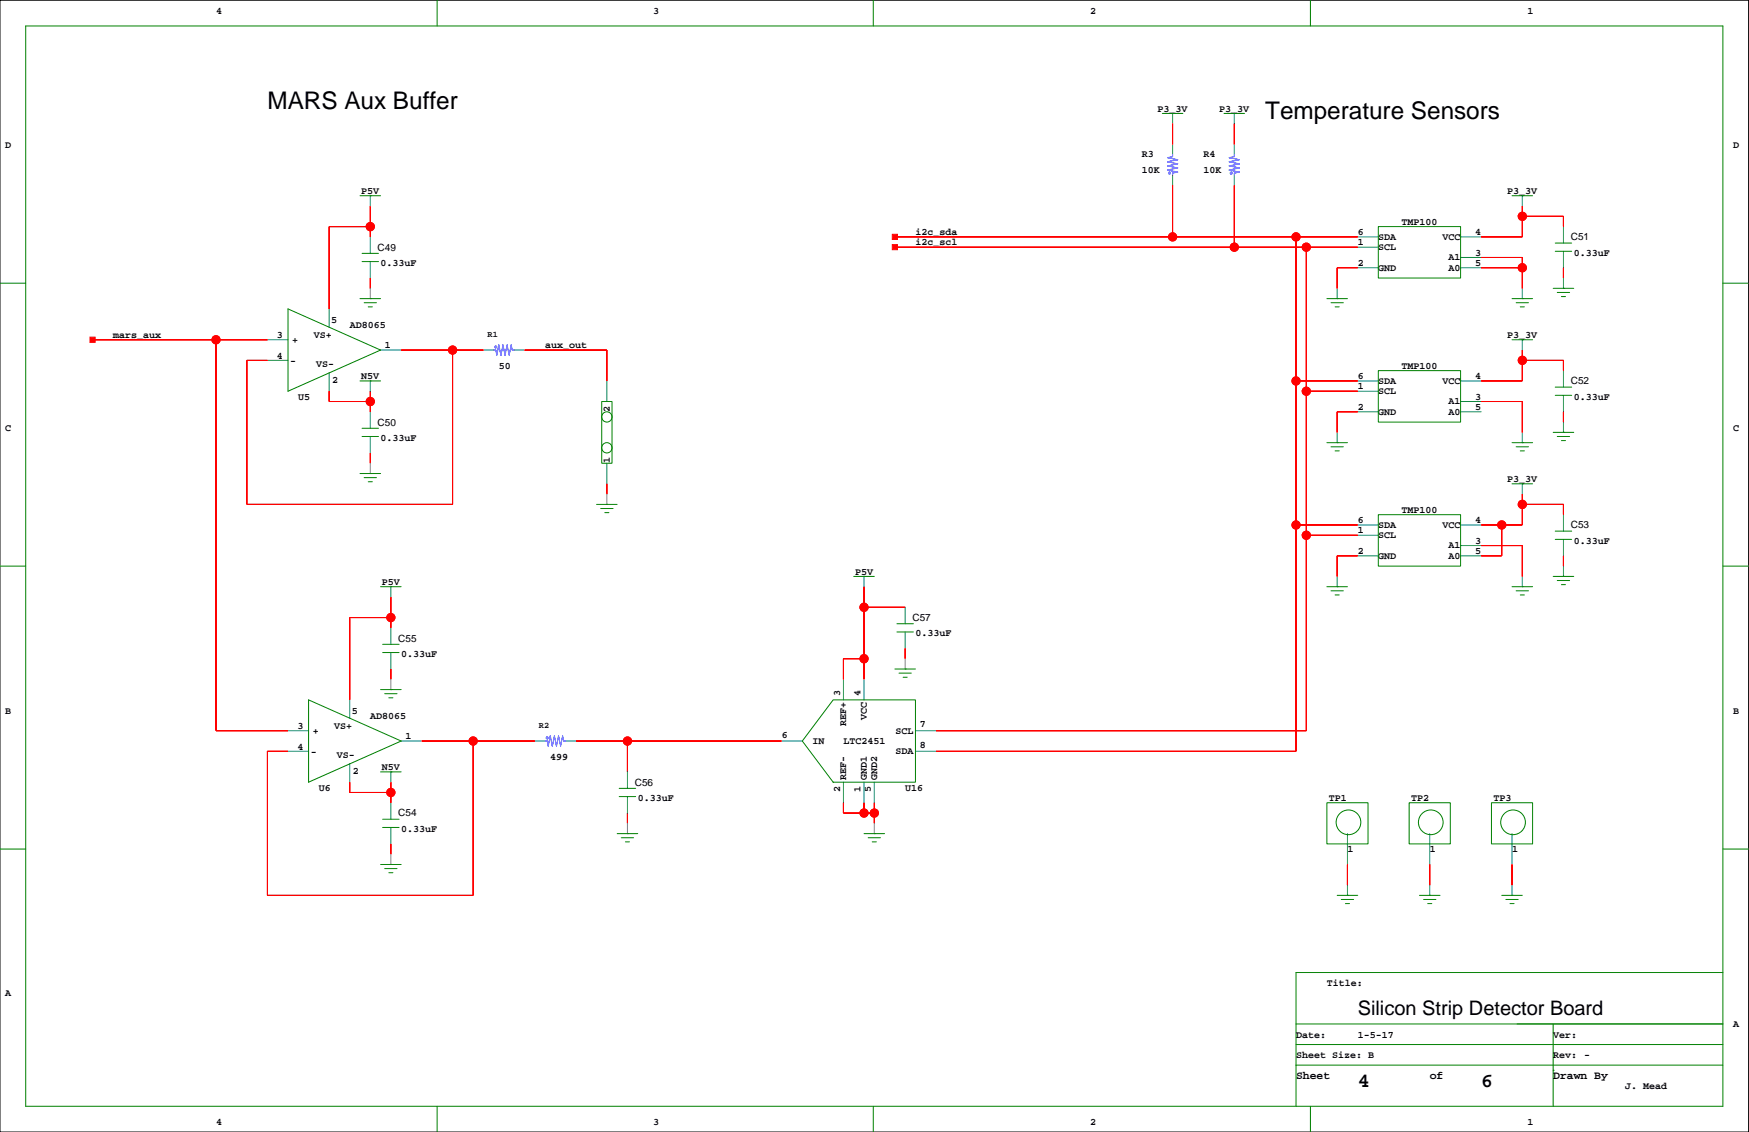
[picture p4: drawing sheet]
<svg xmlns="http://www.w3.org/2000/svg" width="432mm" height="279mm" viewBox="0 0 432 279" stroke-linecap="round" stroke-linejoin="round" font-family="sans-serif">
<path d="M0 .1h431.7v279.3h-431.7z" fill="none" stroke="#000" stroke-width=".25"/>
<g fill="none" stroke="#008080" stroke-width=".25">
<path d="M289.5 28v2.5M289.5 35.6v2.6M304.7 28v2.5M304.7 35.6v2.6M91.4 48.3v2.6M91.4 58.5v4M289.5 43.2v2.6M304.7 43.2v2.6M335.2 58.5h5.1M360.6 58.5h5.1M375.8 48.3v2.6M386 55.9v4.1"/>
<path d="M81.3 76.2v4.6M91.4 64.6v4M330.1 71.2v2.5M335.2 61h5.1M335.2 66.1h5.1M360.6 66.1h5.1M360.6 63.5h5.1M375.8 71.2v2.5M386 62v4.1M386 68.6v2.6M66 88.9h5.1M66 83.9h5.1"/>
<path d="M81.3 92v4.6M91.4 94v2.6M94 86.4h5M119.4 86.4h2.5M127 86.4h2.5M149.8 94v5.1M335.2 96.6h5.1M335.2 94h5.1M360.6 94h5.1M360.6 99.1h5.1M375.8 83.9v2.5M386 91.5v4"/>
<path d="M386 97.6v4M91.4 101.6v4.1M91.4 107.7v4.1M149.8 114.3v5.1M330.1 106.7v2.6M335.2 101.6h5.1M360.6 101.6h5.1M375.8 106.7v2.6M375.8 119.4v2.6M386 104.2v2.5M335.2 132.1h5.1M335.2 129.6h5.1"/>
<path d="M335.2 137.2h5.1M360.6 129.6h5.1M360.6 137.2h5.1M360.6 134.7h5.1M386 127v4.1M386 133.1v4.1M386 139.7v2.6M96.5 144.8v2.5M96.5 155v4M213.3 142.3v2.5M223.5 149.9v4.1M223.5 156v4"/>
<path d="M330.1 142.3v2.5M375.8 142.3v2.5M86.3 172.7v4.6M96.5 161.1v4M208.2 167.7v5M213.3 167.7v5M71.1 185.4h5.1M71.1 180.4h5.1M86.3 188.5v4.6M96.5 190.5v2.6M96.5 198.1v4.1M99 182.9h5.1"/>
<path d="M132.1 182.9h2.5M139.7 182.9h2.5M154.9 190.5v4.1M154.9 196.6v4.1M193 182.9h5.1M208.2 193.1v5M213.3 193.1v5M215.9 193.1v5M226 185.4h5.1M226 180.4h5.1M96.5 204.2v4.1M332.7 205.8v7.6"/>
<path d="M332.7 218.5v2.5M353 205.8v7.6M353 218.5v2.5M373.3 205.8v7.6M373.3 218.5v2.5"/>
</g>
<g fill="none" stroke="#008000" stroke-width=".25">
<path d="M6.3 6.4h419.1v266.7h-419.1zM107.9 .1v6.3M215.6 .1v6.3M323.5 .1v6.3M287 28h5M289.5 28h.1M302.2 28h5.1M304.7 28h.1M88.9 48.3h5.1M91.4 48.3h.1M340.3 55.9h20.3v12.7h-20.3zM373.3 48.3h5.1"/>
<path d="M375.8 48.3h.1M384 60h4M0 69.9h6.3M71.1 76.2l22.9 10.2-22.9 10.2zM88.9 73.7h5.1M89.4 64.6h4.1M89.4 62.5h4.1M89.9 74.7h3M90.9 75.7h1M91.4 73.7h.1M327.6 73.7h5.1M328.6 74.7h3"/>
<path d="M329.6 75.7h1M330.1 73.7h.1M373.3 73.7h5.1M374.3 74.7h3.1M375.3 75.7h1M375.8 73.7h.1M383.5 71.2h5M384 62h4M384.5 72.2h3M385.5 73.2h1M386 71.2h.1M425.4 69.9h6.3"/>
<path d="M88.9 94h5.1M91.4 94h.1M148.6 99.1h2.5v15.2h-2.5zM340.3 91.5h20.3v12.7h-20.3zM373.3 83.9h5.1M375.8 83.9h.1M384 97.6h4M384 95.5h4M88.9 116.9h5.1M89.4 107.7h4.1M89.4 105.7h4.1M89.9 117.9h3"/>
<path d="M90.9 118.9h1M91.4 116.9h.1M149.8 109.3h.1M327.6 109.3h5.1M328.6 110.3h3M329.6 111.3h1M330.1 109.3h.1M373.3 109.3h5.1M373.3 119.4h5.1M374.3 110.3h3.1M375.3 111.3h1M375.8 109.3h.1"/>
<path d="M375.8 119.4h.1M383.5 106.7h5M384.5 107.7h3M385.5 108.8h1M386 106.7h.1M0 139.7h6.3M147.3 124.5h5.1M148.3 125.5h3M149.3 126.5h1M149.8 124.5h.1M340.3 127h20.3v12.7h-20.3zM384 133.1h4"/>
<path d="M384 131.1h4M425.4 139.7h6.3M94 144.8h5M94.5 159h4M96.5 144.8h.1M210.8 142.3h5.1M213.3 142.3h.1M221.4 156h4.1M221.4 154h4.1M327.6 144.8h5.1M328.6 145.8h3M329.6 146.8h1"/>
<path d="M330.1 144.8h.1M373.3 144.8h5.1M374.3 145.8h3.1M375.3 146.8h1M375.8 144.8h.1M383.5 142.3h5M384.5 143.3h3M385.5 144.3h1M386 142.3h.1M76.2 172.7l22.8 10.2-22.8 10.2zM94 170.2h5M94.5 161.1h4"/>
<path d="M95 171.2h3M96 172.2h1M96.5 170.2h.1M205.7 172.7h20.3v20.4h-20.3l-7.6-10.2zM220.9 165.1h5.1M221.9 166.1h3.1M223 167.2h1M223.5 165.1h.1M94 190.5h5M96.5 190.5h.1M152.9 196.6h4M152.9 194.6h4"/>
<path d="M327.6 198.1h10.1v10.2h-10.1zM347.9 198.1h10.2v10.2h-10.2zM368.2 198.1h10.2v10.2h-10.2zM0 209.6h6.3M94 213.4h5M94.5 204.2h4M94.5 202.2h4M95 214.4h3M96 215.4h1M96.5 213.4h.1M152.4 205.8h5M153.4 206.8h3"/>
<path d="M154.4 207.8h1M154.9 205.8h.1M213.3 205.8h5.1M214.3 206.8h3.1M215.3 207.8h1.1M215.9 205.8h.1M425.4 209.6h6.3M330.1 221h5.1M331.1 222h3.1M332.2 223h1M332.7 221h.1M350.4 221h5.1"/>
<path d="M351.5 222h3M352.5 223h1M353 221h.1M370.8 221h5M371.8 222h3M372.8 223h1M373.3 221h.1M320 257.8h105.4M320 252.7h105.4M383.5 252.7v20.4M425.4 240h-105.4v33.1M107.9 273.1v6.3"/>
<path d="M215.6 273.1v6.3M320 262.9h105.4M323.5 273.1v6.3M383.5 264.2h.1"/>
<circle cx="149.8" cy="110.5" r="1.27"/>
<circle cx="149.8" cy="102.9" r="1.27"/>
<circle cx="332.9" cy="203" r="3"/>
<circle cx="353.2" cy="203" r="3"/>
<circle cx="373.5" cy="203" r="3"/>
</g>
<g fill="none" stroke="#00f" stroke-width=".25">
<path d="M289.5 38.2v.5l-1.3 .2 2.6 .5-2.6 .5 2.6 .5-2.6 .5 2.6 .6-2.6 .5 2.6 .5-1.3 .2v.5M304.7 38.2v.5l-1.2 .2 2.5 .5-2.5 .5 2.5 .5-2.5 .5 2.5 .6-2.5 .5 2.5 .5-1.3 .2v.5M121.9 86.4h.5l.3 1.3 .5-2.6 .5 2.6 .5-2.6 .5 2.6 .5-2.6 .5 2.6 .5-2.6 .3 1.3h.5M134.6 182.9h.5l.3 1.3 .5-2.6 .5 2.6 .5-2.6 .5 2.6 .5-2.6 .5 2.6 .5-2.6 .3 1.3h.5"/>
<circle cx="288.7" cy="42.7" r=".25"/>
<circle cx="304" cy="42.7" r=".25"/>
<circle cx="122.4" cy="85.6" r=".25"/>
<circle cx="135.1" cy="182.1" r=".25"/>
</g>
<g fill="#f00" stroke="#f00" stroke-width=".25">
<path d="M91.4 68.6v2.6z" fill-rule="evenodd"/>
<path d="M91.4 111.8v2.5z" fill-rule="evenodd"/>
<path d="M149.8 119.4v2.6z" fill-rule="evenodd"/>
<path d="M375.8 63.5v2.6z" fill-rule="evenodd"/>
<path d="M365.7 63.5h10.1z" fill-rule="evenodd"/>
<path d="M365.7 66.1h10.1z" fill-rule="evenodd"/>
<path d="M375.8 66.1v5.1z" fill-rule="evenodd"/>
<path d="M386 66.1v2.5z" fill-rule="evenodd"/>
<path d="M330.1 66.1h5.1z" fill-rule="evenodd"/>
<path d="M330.1 66.1v5.1z" fill-rule="evenodd"/>
<path d="M375.8 99.1v7.6z" fill-rule="evenodd"/>
<path d="M365.7 99.1h10.1z" fill-rule="evenodd"/>
<path d="M386 101.6v2.6z" fill-rule="evenodd"/>
<path d="M330.1 101.6h5.1z" fill-rule="evenodd"/>
<path d="M330.1 101.6v5.1z" fill-rule="evenodd"/>
<path d="M365.7 134.7h10.1z" fill-rule="evenodd"/>
<path d="M375.8 134.7v7.6z" fill-rule="evenodd"/>
<path d="M386 137.2v2.5z" fill-rule="evenodd"/>
<path d="M330.1 137.2v5.1z" fill-rule="evenodd"/>
<path d="M330.1 137.2h5.1z" fill-rule="evenodd"/>
<path d="M386 53.4v2.5z" fill-rule="evenodd"/>
<path d="M375.8 53.4h10.2z" fill-rule="evenodd"/>
<path d="M375.8 53.4v5.1z" fill-rule="evenodd"/>
<path d="M375.8 50.9v2.5z" fill-rule="evenodd"/>
<path d="M365.7 58.5h10.1z" fill-rule="evenodd"/>
<path d="M365.7 94h10.1z" fill-rule="evenodd"/>
<path d="M375.8 88.9v5.1z" fill-rule="evenodd"/>
<path d="M386 88.9v2.6z" fill-rule="evenodd"/>
<path d="M375.8 88.9h10.2z" fill-rule="evenodd"/>
<path d="M375.8 86.4v2.5z" fill-rule="evenodd"/>
<path d="M365.7 137.2h5.1z" fill-rule="evenodd"/>
<path d="M365.7 129.6h5.1z" fill-rule="evenodd"/>
<path d="M375.8 122v2.5z" fill-rule="evenodd"/>
<path d="M375.8 124.5v5.1z" fill-rule="evenodd"/>
<path d="M375.8 124.5h10.2z" fill-rule="evenodd"/>
<path d="M386 124.5v2.5z" fill-rule="evenodd"/>
<path d="M370.8 129.6v7.6z" fill-rule="evenodd"/>
<path d="M370.8 129.6h5z" fill-rule="evenodd"/>
<path d="M91.4 55.9v2.6z" fill-rule="evenodd"/>
<path d="M81.3 55.9v20.3z" fill-rule="evenodd"/>
<path d="M81.3 55.9h10.1z" fill-rule="evenodd"/>
<path d="M91.4 50.9v5z" fill-rule="evenodd"/>
<path d="M81.3 96.6v2.5z" fill-rule="evenodd"/>
<path d="M91.4 99.1v2.5z" fill-rule="evenodd"/>
<path d="M81.3 99.1h10.1z" fill-rule="evenodd"/>
<path d="M91.4 96.6v2.5z" fill-rule="evenodd"/>
<path d="M60.9 88.9h5.1z" fill-rule="evenodd"/>
<path d="M60.9 88.9v35.6z" fill-rule="evenodd"/>
<path d="M99 86.4h12.7z" fill-rule="evenodd"/>
<path d="M60.9 124.5h50.8z" fill-rule="evenodd"/>
<path d="M111.7 86.4h7.7z" fill-rule="evenodd"/>
<path d="M111.7 86.4v38.1z" fill-rule="evenodd"/>
<path d="M129.5 86.4h20.3z" fill-rule="evenodd"/>
<path d="M149.8 86.4v7.6z" fill-rule="evenodd"/>
<path d="M332.7 213.4v5.1z" fill-rule="evenodd"/>
<path d="M353 213.4v5.1z" fill-rule="evenodd"/>
<path d="M373.3 213.4v5.1z" fill-rule="evenodd"/>
<path d="M96.5 165.1v2.6z" fill-rule="evenodd"/>
<path d="M96.5 208.3v2.5z" fill-rule="evenodd"/>
<path d="M154.9 200.7v2.5z" fill-rule="evenodd"/>
<path d="M86.3 152.4h10.2z" fill-rule="evenodd"/>
<path d="M96.5 147.3v5.1z" fill-rule="evenodd"/>
<path d="M86.3 152.4v20.3z" fill-rule="evenodd"/>
<path d="M96.5 152.4v2.6z" fill-rule="evenodd"/>
<path d="M86.3 193.1v2.5z" fill-rule="evenodd"/>
<path d="M86.3 195.6h10.2z" fill-rule="evenodd"/>
<path d="M96.5 195.6v2.5z" fill-rule="evenodd"/>
<path d="M96.5 193.1v2.5z" fill-rule="evenodd"/>
<path d="M66 185.4h5.1z" fill-rule="evenodd"/>
<path d="M66 185.4v35.6z" fill-rule="evenodd"/>
<path d="M104.1 182.9h12.7z" fill-rule="evenodd"/>
<path d="M116.8 182.9h15.3z" fill-rule="evenodd"/>
<path d="M66 221h50.8z" fill-rule="evenodd"/>
<path d="M116.8 182.9v38.1z" fill-rule="evenodd"/>
<path d="M142.2 182.9h12.7z" fill-rule="evenodd"/>
<path d="M154.9 182.9h38.1z" fill-rule="evenodd"/>
<path d="M154.9 182.9v7.6z" fill-rule="evenodd"/>
<path d="M53.3 180.4h17.8z" fill-rule="evenodd"/>
<path d="M53.3 83.9v96.5z" fill-rule="evenodd"/>
<path d="M53.3 83.9h12.7z" fill-rule="evenodd"/>
<path d="M22.9 83.9h30.4z" fill-rule="evenodd"/>
<path d="M22.2 83.2h1.3v1.3h-1.3z" fill-rule="evenodd"/>
<path d="M213.3 198.1v2.6z" fill-rule="evenodd"/>
<path d="M208.2 198.1v2.6z" fill-rule="evenodd"/>
<path d="M213.3 200.7h2.6z" fill-rule="evenodd"/>
<path d="M215.9 200.7v2.5z" fill-rule="evenodd"/>
<path d="M208.2 200.7h5.1z" fill-rule="evenodd"/>
<path d="M215.9 198.1v2.6z" fill-rule="evenodd"/>
<path d="M208.2 162.6h5.1z" fill-rule="evenodd"/>
<path d="M213.3 149.9h10.2z" fill-rule="evenodd"/>
<path d="M208.2 162.6v5.1z" fill-rule="evenodd"/>
<path d="M213.3 144.8v5.1z" fill-rule="evenodd"/>
<path d="M213.3 162.6v5.1z" fill-rule="evenodd"/>
<path d="M213.3 149.9v12.7z" fill-rule="evenodd"/>
<path d="M223.5 160v2.6z" fill-rule="evenodd"/>
<path d="M289.5 30.5v5.1z" fill-rule="evenodd"/>
<path d="M304.7 30.5v5.1z" fill-rule="evenodd"/>
<path d="M220.9 58.5h68.6z" fill-rule="evenodd"/>
<path d="M320 129.6h15.2z" fill-rule="evenodd"/>
<path d="M320 94h15.2z" fill-rule="evenodd"/>
<path d="M231.1 185.4h88.9z" fill-rule="evenodd"/>
<path d="M320 94v35.6z" fill-rule="evenodd"/>
<path d="M320 129.6v55.8z" fill-rule="evenodd"/>
<path d="M289.5 45.8v12.7z" fill-rule="evenodd"/>
<path d="M320 58.5v35.5z" fill-rule="evenodd"/>
<path d="M320 58.5h15.2z" fill-rule="evenodd"/>
<path d="M289.5 58.5h30.5z" fill-rule="evenodd"/>
<path d="M220.3 57.8h1.3v1.3h-1.3z" fill-rule="evenodd"/>
<path d="M322.5 132.1v48.3z" fill-rule="evenodd"/>
<path d="M322.5 132.1h12.7z" fill-rule="evenodd"/>
<path d="M322.5 96.6v35.5z" fill-rule="evenodd"/>
<path d="M322.5 96.6h12.7z" fill-rule="evenodd"/>
<path d="M322.5 61h12.7z" fill-rule="evenodd"/>
<path d="M304.7 45.8v15.2z" fill-rule="evenodd"/>
<path d="M231.1 180.4h91.4z" fill-rule="evenodd"/>
<path d="M322.5 61v35.6z" fill-rule="evenodd"/>
<path d="M304.7 61h17.8z" fill-rule="evenodd"/>
<path d="M220.9 61h83.8z" fill-rule="evenodd"/>
<path d="M220.3 60.4h1.3v1.2h-1.3z" fill-rule="evenodd"/>
<circle cx="375.8" cy="66.1" r="1.02"/>
<circle cx="375.8" cy="53.4" r="1.02"/>
<circle cx="375.8" cy="88.9" r="1.02"/>
<circle cx="375.8" cy="124.5" r="1.02"/>
<circle cx="370.8" cy="129.6" r="1.02"/>
<circle cx="91.4" cy="55.9" r="1.02"/>
<circle cx="91.4" cy="99.1" r="1.02"/>
<circle cx="111.7" cy="86.4" r="1.02"/>
<circle cx="96.5" cy="152.4" r="1.02"/>
<circle cx="96.5" cy="195.6" r="1.02"/>
<circle cx="116.8" cy="182.9" r="1.02"/>
<circle cx="154.9" cy="182.9" r="1.02"/>
<circle cx="53.3" cy="83.9" r="1.02"/>
<circle cx="213.3" cy="200.7" r="1.02"/>
<circle cx="215.9" cy="200.7" r="1.02"/>
<circle cx="213.3" cy="162.6" r="1.02"/>
<circle cx="213.3" cy="149.9" r="1.02"/>
<circle cx="320" cy="129.6" r="1.02"/>
<circle cx="320" cy="94" r="1.02"/>
<circle cx="289.5" cy="58.5" r="1.02"/>
<circle cx="320" cy="58.5" r="1.02"/>
<circle cx="322.5" cy="132.1" r="1.02"/>
<circle cx="322.5" cy="96.6" r="1.02"/>
<circle cx="322.5" cy="61" r="1.02"/>
<circle cx="304.7" cy="61" r="1.02"/>
</g>
<g fill="none" stroke="#f00" stroke-width=".25">
<path d="M289.5 30.5v5.1M304.7 30.5v5.1M91.4 50.9v7.6M91.4 55.9h-10.1v20.3M220.9 58.5h114.3M289.5 45.8v12.7M304.7 45.8v15.2M320 58.5v126.9h-88.9M375.8 50.9v7.6h-10.1M375.8 53.4h10.2v2.5M91.4 68.6v2.6M220.9 61h114.3"/>
<path d="M322.5 61v119.4h-91.4M335.2 66.1h-5.1v5.1M365.7 63.5h10.1v7.7M365.7 66.1h10.1M386 66.1v2.5M22.9 83.9h43.1M53.3 83.9v96.5h17.8M81.3 96.6v2.5h10.1M91.4 96.6v5M99 86.4h20.4M111.7 86.4v38.1h-50.8v-35.6h5.1M129.5 86.4h20.3v7.6"/>
<path d="M320 94h15.2M322.5 96.6h12.7M365.7 99.1h10.1v7.6M375.8 86.4v7.6h-10.1M375.8 88.9h10.2v2.6M91.4 111.8v2.5M149.8 119.4v2.6M335.2 101.6h-5.1v5.1M386 101.6v2.6M320 129.6h15.2M322.5 132.1h12.7M335.2 137.2h-5.1v5.1"/>
<path d="M365.7 134.7h10.1v7.6M370.8 129.6v7.6h-5.1M375.8 122v7.6h-10.1M375.8 124.5h10.2v2.5M386 137.2v2.5M96.5 147.3v7.7M96.5 152.4h-10.2v20.3M213.3 144.8v22.9M213.3 149.9h10.2M96.5 165.1v2.6M213.3 162.6h-5.1v5.1M223.5 160v2.6"/>
<path d="M86.3 193.1v2.5h10.2M96.5 193.1v5M104.1 182.9h28M116.8 182.9v38.1h-50.8v-35.6h5.1M142.2 182.9h50.8M154.9 182.9v7.6M208.2 198.1v2.6h7.7M213.3 198.1v2.6M215.9 198.1v5.1M96.5 208.3v2.5M154.9 200.7v2.5M332.7 213.4v5.1"/>
<path d="M353 213.4v5.1M373.3 213.4v5.1"/>
<circle cx="91.4" cy="55.9" r="1.02"/>
<circle cx="289.5" cy="58.5" r="1.02"/>
<circle cx="320" cy="58.5" r="1.02"/>
<circle cx="375.8" cy="53.4" r="1.02"/>
<circle cx="304.7" cy="61" r="1.02"/>
<circle cx="322.5" cy="61" r="1.02"/>
<circle cx="375.8" cy="66.1" r="1.02"/>
<circle cx="53.3" cy="83.9" r="1.02"/>
<circle cx="91.4" cy="99.1" r="1.02"/>
<circle cx="111.7" cy="86.4" r="1.02"/>
<circle cx="320" cy="94" r="1.02"/>
<circle cx="322.5" cy="96.6" r="1.02"/>
<circle cx="375.8" cy="88.9" r="1.02"/>
<circle cx="320" cy="129.6" r="1.02"/>
<circle cx="322.5" cy="132.1" r="1.02"/>
<circle cx="370.8" cy="129.6" r="1.02"/>
<circle cx="375.8" cy="124.5" r="1.02"/>
<circle cx="96.5" cy="152.4" r="1.02"/>
<circle cx="213.3" cy="149.9" r="1.02"/>
<circle cx="213.3" cy="162.6" r="1.02"/>
<circle cx="96.5" cy="195.6" r="1.02"/>
<circle cx="116.8" cy="182.9" r="1.02"/>
<circle cx="154.9" cy="182.9" r="1.02"/>
<circle cx="213.3" cy="200.7" r="1.02"/>
<circle cx="215.9" cy="200.7" r="1.02"/>
</g>
<path d="M91.4 71.2v2.5M91.4 114.3v2.6M149.8 122v2.5M96.5 167.7v2.5M223.5 162.6v2.5M96.5 210.8v2.6M154.9 203.2v2.6M215.9 203.2v2.6" fill="none" stroke="#808080" stroke-width=".25"/>
<g font-size="6">
<text x="66" y="26.9">MARS Aux Buffer</text>
<text x="312.3" y="29.5">Temperature Sensors</text>
</g>
<g font-size="4.9">
<text x="335.2" y="250.6">Silicon Strip Detector Board</text>
<text x="335.2" y="268.4">4</text>
<text x="365.7" y="268.4">6</text>
</g>
<g font-size="2.8">
<text x="320" y="266.2">Sheet</text>
<text x="353" y="266.2">of</text>
<text x="383.5" y="266.2">Drawn By</text>
</g>
<g font-size="2.5">
<text x="53.3" y="3.4">4</text>
<text x="161.3" y="3.4">3</text>
<text x="269.2" y="3.4">2</text>
<text x="377.1" y="3.4">1</text>
<text x="285.8" y="27.6">P3_3V</text>
<text x="301" y="27.6">P3_3V</text>
<text x="1.3" y="36.4">D</text>
<text x="281.9" y="38.8">R3</text>
<text x="297.1" y="38.8">R4</text>
<text x="427.9" y="36.4">D</text>
<text x="89.2" y="47.9">P5V</text>
<text x="281.9" y="42.8">10K</text>
<text x="297.1" y="42.8">10K</text>
<text x="372.1" y="47.9">P3_3V</text>
<text x="226" y="58">i2c_sda</text>
<text x="335.2" y="58">6</text>
<text x="340.3" y="59.2">SDA</text>
<text x="346" y="55.5">TMP100</text>
<text x="356.2" y="59.2">VCC</text>
<text x="364.2" y="58">4</text>
<text x="387.8" y="59.3">C51</text>
<text x="93.2" y="61.9">C49</text>
<text x="94" y="65.6">0.33uF</text>
<text x="226" y="60.6">i2c_scl</text>
<text x="335.2" y="65.6">2</text>
<text x="335.2" y="60.6">1</text>
<text x="340.3" y="61.7">SCL</text>
<text x="357.6" y="64.2">A1</text>
<text x="364.2" y="63.1">3</text>
<text x="364.2" y="65.6">5</text>
<text x="388.5" y="63.1">0.33uF</text>
<text x="340.3" y="66.8">GND</text>
<text x="357.6" y="66.8">A0</text>
<text x="27.9" y="83.4">mars_aux</text>
<text x="68.4" y="83.4">3</text>
<text x="77.5" y="83.4">VS+</text>
<text x="81.8" y="79.6">5</text>
<text x="86.3" y="80.9">AD8065</text>
<text x="372.1" y="83.4">P3_3V</text>
<text x="68.4" y="88.5">4</text>
<text x="71.7" y="89.8">-</text>
<text x="72.2" y="84.7">+</text>
<text x="95" y="86">1</text>
<text x="134.6" y="86">aux_out</text>
<text x="78.1" y="90.7">VS-</text>
<text x="82" y="94.5">2</text>
<text x="89.2" y="93.6">N5V</text>
<text x="123.2" y="91">50</text>
<text x="335.2" y="93.6">6</text>
<text x="340.3" y="94.7">SDA</text>
<text x="346" y="91">TMP100</text>
<text x="356.2" y="94.7">VCC</text>
<text x="364.2" y="93.6">4</text>
<text x="387.8" y="94.9">C52</text>
<text x="73.6" y="98.7">U5</text>
<text x="150.6" y="101.6" transform="rotate(-90 150.6 101.6)">2</text>
<text x="335.2" y="101.2">2</text>
<text x="335.2" y="96.1">1</text>
<text x="340.3" y="97.3">SCL</text>
<text x="357.6" y="99.8">A1</text>
<text x="364.2" y="98.7">3</text>
<text x="364.2" y="101.2">5</text>
<text x="388.5" y="98.7">0.33uF</text>
<text x="1.3" y="106.3">C</text>
<text x="93.2" y="105">C50</text>
<text x="340.3" y="102.3">GND</text>
<text x="357.6" y="102.3">A0</text>
<text x="427.9" y="106.3">C</text>
<text x="94" y="108.8">0.33uF</text>
<text x="150.6" y="114.3" transform="rotate(-90 150.6 114.3)">1</text>
<text x="372.1" y="119">P3_3V</text>
<text x="335.2" y="129.1">6</text>
<text x="335.2" y="131.7">1</text>
<text x="340.3" y="130.3">SDA</text>
<text x="346" y="126.6">TMP100</text>
<text x="356.2" y="130.3">VCC</text>
<text x="364.2" y="129.1">4</text>
<text x="387.8" y="130.4">C53</text>
<text x="335.2" y="136.8">2</text>
<text x="340.3" y="132.8">SCL</text>
<text x="340.3" y="137.9">GND</text>
<text x="357.6" y="137.9">A0</text>
<text x="357.6" y="135.3">A1</text>
<text x="364.2" y="134.2">3</text>
<text x="364.2" y="136.8">5</text>
<text x="388.5" y="134.2">0.33uF</text>
<text x="211.1" y="141.8">P5V</text>
<text x="94.3" y="144.4">P5V</text>
<text x="225.3" y="153.3">C57</text>
<text x="98.3" y="158.4">C55</text>
<text x="226" y="157.1">0.33uF</text>
<text x="99" y="162.1">0.33uF</text>
<text x="207.4" y="171.7" transform="rotate(-90 207.4 171.7)">3</text>
<text x="212.5" y="171.7" transform="rotate(-90 212.5 171.7)">4</text>
<text x="1.3" y="176.1">B</text>
<text x="73.4" y="179.9">3</text>
<text x="82.5" y="179.9">VS+</text>
<text x="86.8" y="176.1">5</text>
<text x="91.4" y="177.4">AD8065</text>
<text x="208.9" y="179.2" transform="rotate(-90 208.9 179.2)">REF+</text>
<text x="214" y="177.7" transform="rotate(-90 214 177.7)">VCC</text>
<text x="227.1" y="179.6">7</text>
<text x="427.9" y="176.1">B</text>
<text x="73.4" y="185">4</text>
<text x="77.2" y="181.2">+</text>
<text x="100.1" y="182.5">1</text>
<text x="193" y="182.1">6</text>
<text x="200.6" y="183.6">IN</text>
<text x="208.2" y="183.6">LTC2451</text>
<text x="221.1" y="181.1">SCL</text>
<text x="227.1" y="184.6">8</text>
<text x="76.7" y="186.3">-</text>
<text x="83.2" y="187.2">VS-</text>
<text x="87.1" y="191">2</text>
<text x="94.3" y="190.1">N5V</text>
<text x="135.9" y="187.5">499</text>
<text x="221.1" y="186.1">SDA</text>
<text x="78.7" y="195.2">U6</text>
<text x="156.7" y="193.9">C56</text>
<text x="157.4" y="197.7">0.33uF</text>
<text x="207.4" y="195.6" transform="rotate(-90 207.4 195.6)">2</text>
<text x="208.9" y="192.6" transform="rotate(-90 208.9 192.6)">REF-</text>
<text x="212.5" y="195.6" transform="rotate(-90 212.5 195.6)">1</text>
<text x="214" y="192.6" transform="rotate(-90 214 192.6)">GND1</text>
<text x="215" y="195.6" transform="rotate(-90 215 195.6)">5</text>
<text x="216.5" y="192.6" transform="rotate(-90 216.5 192.6)">GND2</text>
<text x="223.5" y="195.2">U16</text>
<text x="328.1" y="197.7">TP1</text>
<text x="348.4" y="197.7">TP2</text>
<text x="368.7" y="197.7">TP3</text>
<text x="98.3" y="201.5">C54</text>
<text x="99" y="205.3">0.33uF</text>
<text x="332.7" y="210.4">1</text>
<text x="353" y="210.4">1</text>
<text x="373.3" y="210.4">1</text>
<text x="1.3" y="245.9">A</text>
<text x="327.6" y="243.4">Title:</text>
<text x="320" y="256.1">Date:</text>
<text x="335.2" y="256.1">1-5-17</text>
<text x="383.5" y="256.1">Ver:</text>
<text x="427.9" y="253.6">A</text>
<text x="320" y="261.2">Sheet Size: B</text>
<text x="383.5" y="261.2">Rev: -</text>
<text x="401.2" y="268.8">J. Mead</text>
<text x="53.3" y="277.7">4</text>
<text x="161.3" y="277.7">3</text>
<text x="269.2" y="277.7">2</text>
<text x="377.1" y="277.7">1</text>
</g>
<g font-size="2.1">
<text x="120.4" y="83.2">R1</text>
<text x="133.1" y="179.7">R2</text>
</g>
</svg>
